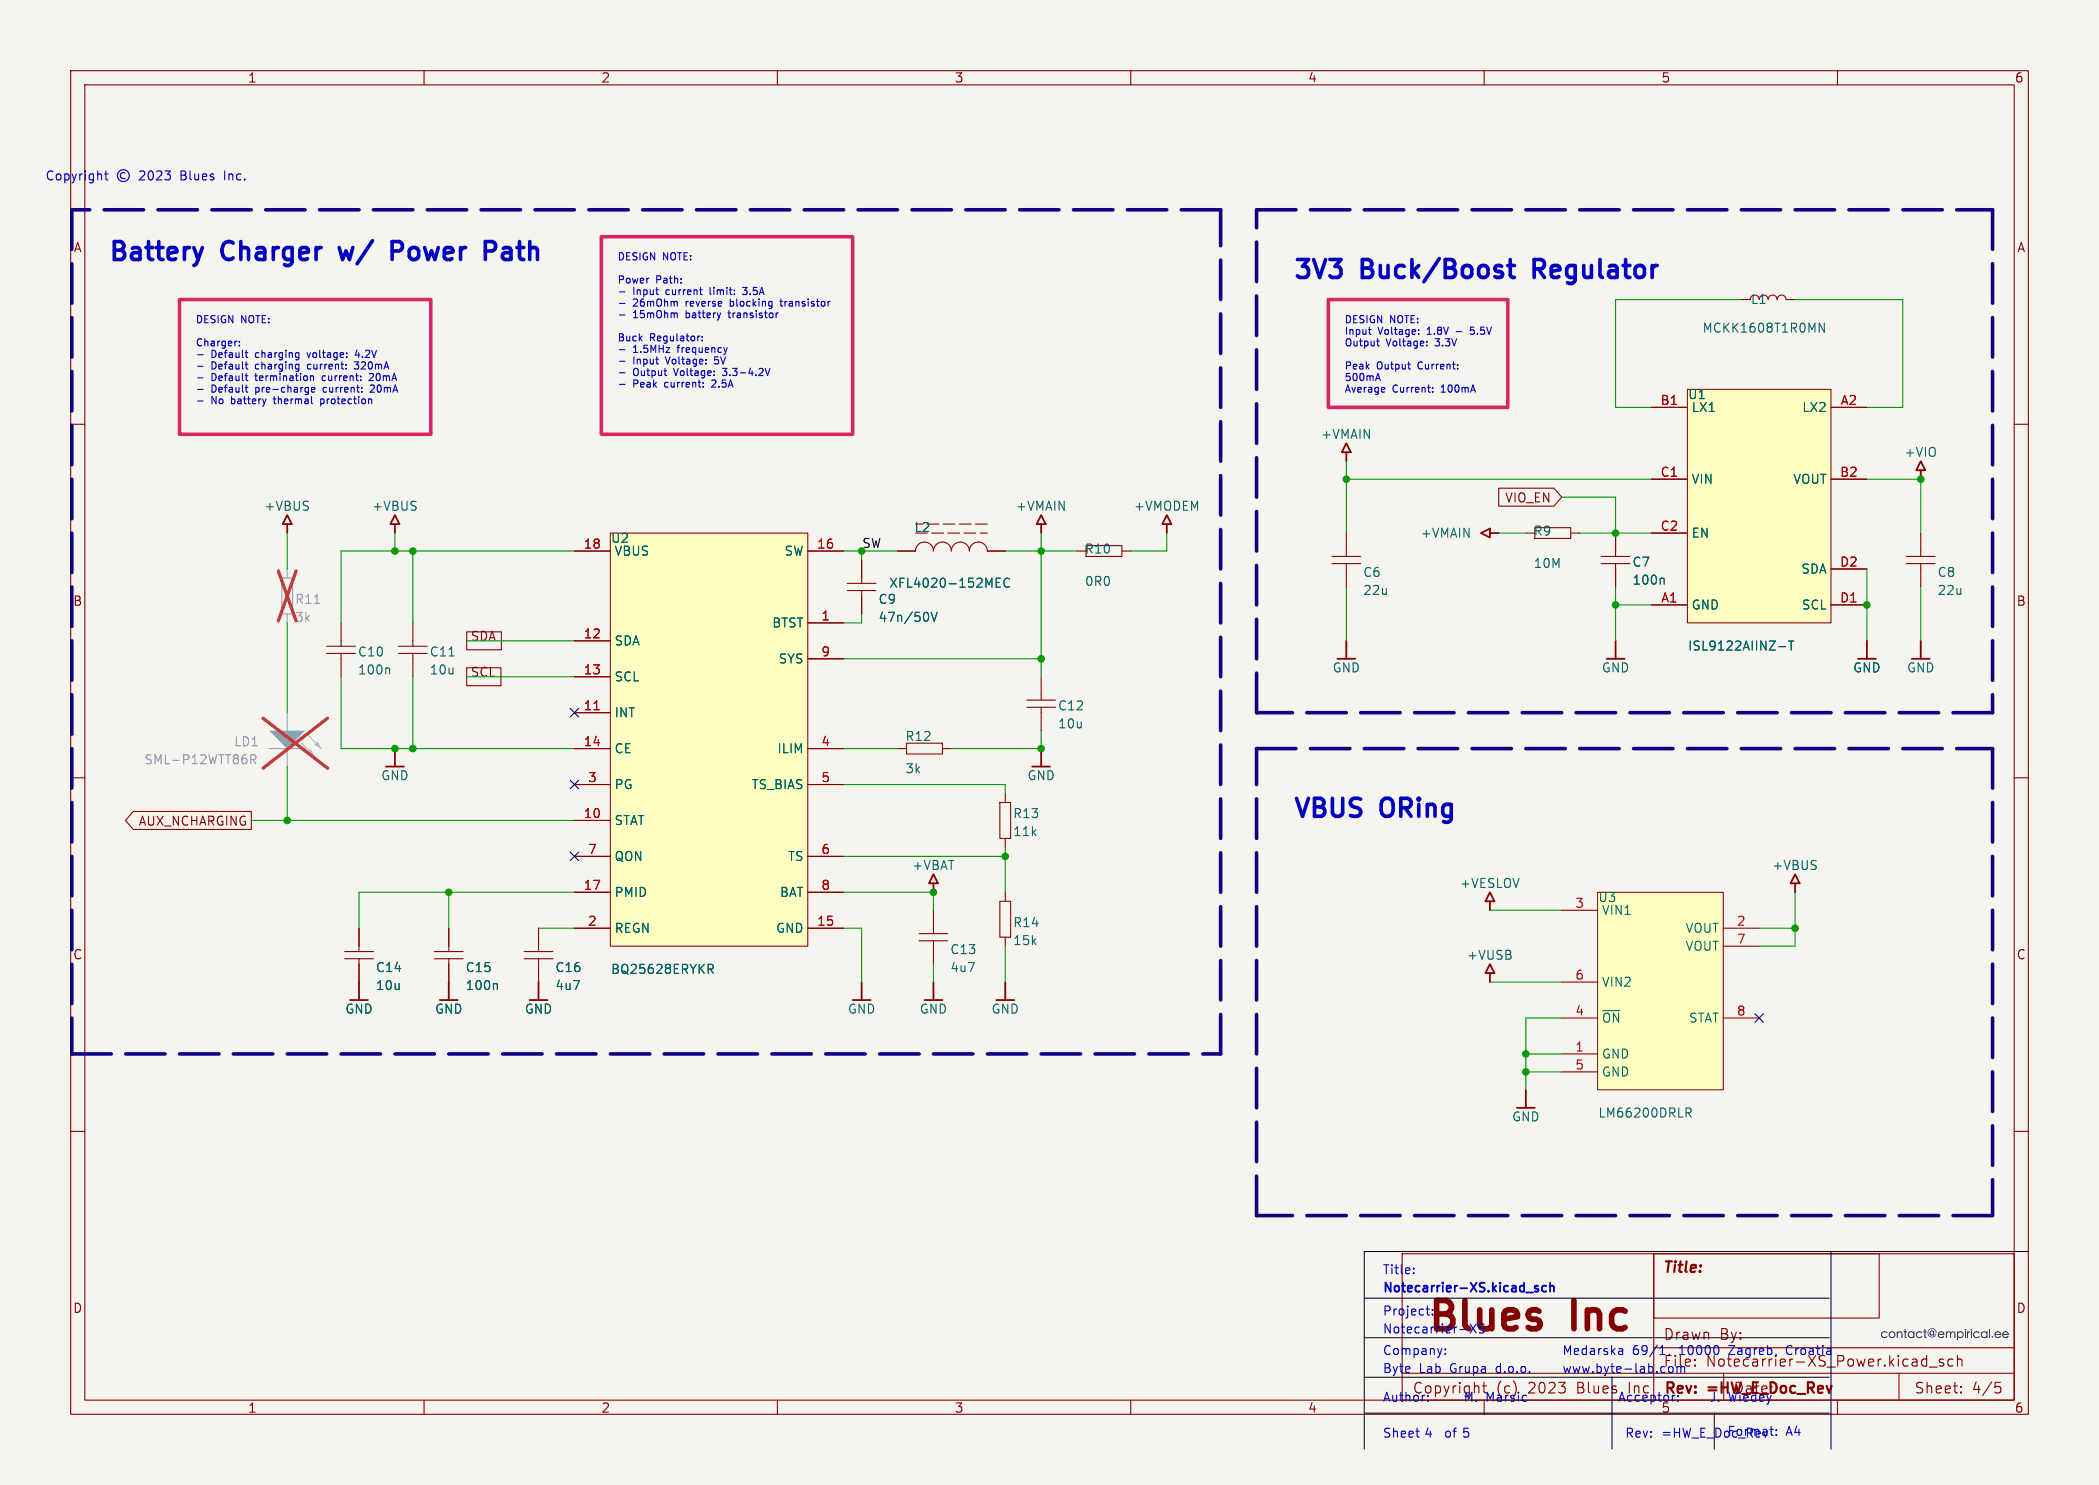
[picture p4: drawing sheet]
<svg xmlns="http://www.w3.org/2000/svg" width="297mm" height="210mm" viewBox="0 0 297 210" stroke-linecap="round" stroke-linejoin="round" font-family="sans-serif">
<path d="M0 0h297v210h-297z" fill="#f5f4ef" stroke="#f5f4ef" stroke-width=".14"/>
<g fill="none" stroke="#840000" stroke-width=".15">
<path d="M10 10h277v190h-277zM12 12h273v186h-273zM60 10v2M110 10v2M160 10v2M210 10v2M260 10v2M10 60h2M285 60h2M10 110h2M285 110h2M10 160h2"/>
<path d="M198.4 177.3h86.6v20.7h-86.6zM285 160h2M60 198v2M110 198v2M160 198v2M198.4 194.2h86.6M210 198v2M239.8 192.3v.1M239.8 193.1h.1l-.1 .1M239.8 193.1v.1M239.9 192.3l-.1 .1M260 198v2"/>
<path d="M273 193.3h1.1M275 192.3l-.4-.1-.2 .2 .1 .2 .5 .2v.1v.2l-.2 .1-.4-.1M276.3 192.3l-.4-.1-.3 .3v.4l.2 .2 .1 .1 .4-.1M277 192.3a.37 .37 0 0 1 .6 .1v.8M277 191.7v1.5M277.5 196.9v.1M277.5 196.9h-.1l.1 .1M277.5 196.1v.1M277.5 196.1h-.1l.1 .1M282.3 195.5h.7M282.5 196.1h.3l.3 .3v.3l-.1 .2-.5 .1"/>
</g>
<g fill="#281c2d">
<path d="M282.3 188.4a.47 .47 0 0 1 .6-.1 .47 .47 0 0 1 .3 .5h-.8v.2a.35 .35 0 0 0 .6-.1h.1a.48 .48 0 0 1-.6 .3 .48 .48 0 0 1-.3-.6h.8a.32 .32 0 0 0-.3-.2 .32 .32 0 0 0-.3 .2h-.2z"/>
<path d="M283.4 188.4a.47 .47 0 0 1 .6-.1 .47 .47 0 0 1 .2 .5h-.8l.1 .2a.35 .35 0 0 0 .6-.1h.1a.48 .48 0 0 1-.6 .3 .48 .48 0 0 1-.3-.6h.8a.32 .32 0 0 0-.3-.2 .32 .32 0 0 0-.3 .2h-.2z"/>
</g>
<path d="M74.2 135.6h4M74.2 134.6h4M76.2 131.3v3.3M76.2 135.6v3.3M234 177.3h31.9v9.1h-31.9zM234 177.3v20.7M209.8 196h.5M210 195.5v1.3M234 190.6h51M243.9 194.2v3.8M268.7 194.2v3.8" fill="none" stroke="#840000" stroke-width=".15"/>
<path d="M226.1 126.2h17.7v27.9h-17.7z" fill="#ffffc2"/>
<path d="M226.1 126.2h17.7v27.9h-17.7z" fill="none" stroke="#800000" stroke-width=".14"/>
<g fill="none" stroke="#840000" stroke-width=".15">
<path d="M141.5 113.5h1.5v5.1h-1.5zM142.2 112.2v1.3M142.2 118.6v1.2M61.5 135.6h4M61.5 134.6h4M63.5 131.3v3.3M63.5 135.6v3.3M130 133h4.1M130 132h4.1M132.1 128.7v3.3M132.1 133v3.3M141.5 127.5h1.5v5h-1.5z"/>
<path d="M142.2 126.2v1.3M142.2 132.5v1.3M221 138.9h5.1M221 128.7h5.1M243.8 133.8h5.1M243.8 131.3h5.1M221 151.6h5.1M221 149h5.1M221 144h5.1M243.8 144h5.1"/>
</g>
<path d="M70.2 139.1l.2 .2v.6M238.6 156.7h.5l.2 .2-.1 .4-.6 .1M238.9 157.4l.4 .6" fill="none" stroke="#006464" stroke-width=".15"/>
<g fill="none" stroke="#840000" stroke-width=".25">
<path d="M40.6 72.8l.7 1.3h-1.3zM40.6 74.1v1.3M54.6 108.4h2.5M55.9 105.9v2.5M76.2 138.9v2.5M121.9 138.9v2.5M132.1 123.6l.6 1.3h-1.3zM132.1 124.9v1.3M132.1 138.9v2.5M142.2 138.9v2.5M254 123.6l.6 1.3h-1.2zM254 124.9v1.3"/>
<path d="M74.9 141.4h2.6M120.6 141.4h2.6M130.8 141.4h2.5M141 141.4h2.5"/>
</g>
<path d="M86.4 75.4h27.9v58.4h-27.9z" fill="#ffffc2"/>
<path d="M86.4 75.4h27.9v58.4h-27.9z" fill="none" stroke="#800000" stroke-width=".14"/>
<g fill="none" stroke="#840000" stroke-width=".15">
<path d="M81.3 77.9h5.1M114.3 77.9h5.1M121.9 79.2v3.3M127 77.9h2.5a1.27 1.27 0 0 1 1.3-1.2 1.27 1.27 0 0 1 1.3 1.2 1.27 1.27 0 0 1 1.3-1.2 1.27 1.27 0 0 1 1.2 1.2 1.27 1.27 0 0 1 1.3-1.2 1.27 1.27 0 0 1 1.3 1.2 1.27 1.27 0 0 1 1.2-1.2 1.27 1.27 0 0 1 1.3 1.2h2.5M188.5 78.7h4M188.5 79.7h4M190.5 75.4v3.3M190.5 79.7v3.3M226.6 78.7h4M226.6 79.7h4M228.6 75.4v3.3M228.6 79.7v3.3"/>
<path d="M269.7 78.7h4.1M269.7 79.7h4.1M271.8 75.4v3.3M271.8 79.7v3.3M56.4 91.4h4.1M56.4 92.4h4.1M58.4 88.1v3.3M58.4 92.4v3.3M81.3 95.7h5.1M81.3 90.6h5.1M114.3 93.2h5.1M114.3 88.1h5.1"/>
<path d="M119.9 83.5h4.1M119.9 82.5h4.1M121.9 83.5v3.3M81.3 116h5.1M81.3 110.9h5.1M81.3 105.9h5.1M81.3 100.8h5.1M114.3 110.9h5.1M114.3 105.9h5.1M127 105.9h1.3M128.3 105.1h5v1.5h-5zM133.3 105.9h1.3"/>
<path d="M81.3 131.3h5.1M81.3 126.2h5.1M81.3 121.1h5.1M114.3 131.3h5.1M114.3 126.2h5.1M114.3 121.1h5.1"/>
</g>
<path d="M84.1 100.4h.7" fill="none" stroke="#a90000" stroke-width=".15"/>
<path d="M63.5 92.8h.8M131.3 86.8v.8M131.8 86.6l.4 1.3 .4-1.3M141 82.4h.4M141.6 81.8h-.6v1.2h.6M142.8 81.9a.51 .51 0 0 0-.6 0 .51 .51 0 0 0-.2 .6 .48 .48 0 0 0 .3 .5 .48 .48 0 0 0 .5-.1M235.3 81.8l.2 .1v.7M100.2 136.4h.5l.2 .2-.1 .4h-.6M100.5 137l.4 .7" fill="none" stroke="#006464" stroke-width=".15"/>
<path d="M129.5 75.4h10.2M139.7 74.1h-10.2" fill="none" stroke="#840000" stroke-width=".15" stroke-dasharray="1.7 .6"/>
<g fill="none" stroke="#840000" stroke-width=".25">
<path d="M55.9 72.8l.6 1.3h-1.3zM55.9 74.1v1.3M190.5 62.7l.6 1.3h-1.2zM190.5 64v1.2M271.8 65.2l.6 1.3h-1.3zM271.8 66.5v1.3M189.2 93.2h2.6M190.5 90.6v2.6M227.3 93.2h2.6M228.6 90.6v2.6M262.9 93.2h2.5M264.2 90.6v2.6"/>
<path d="M270.5 93.2h2.5M271.8 90.6v2.6"/>
</g>
<path d="M238.8 55.1h20.3v33h-20.3z" fill="#ffffc2"/>
<path d="M238.8 55.1h20.3v33h-20.3z" fill="none" stroke="#800000" stroke-width=".14"/>
<g fill="none" stroke="#840000" stroke-width=".15">
<path d="M233.7 57.6h5.1M246.4 42.4h1.2M248.9 42.4a.63 .63 0 0 1 .7-.7 .63 .63 0 0 1 .6 .7 .63 .63 0 0 1 .6-.7 .63 .63 0 0 1 .7 .7 .63 .63 0 0 1 .6-.7 .63 .63 0 0 1 .6 .7h1.3M259.1 57.6h5.1M215.9 75.4h1.3M217.2 74.6h5v1.5h-5zM222.2 75.4h1.3M233.7 75.4h5.1M233.7 67.8h5.1M259.1 67.8h5.1M233.7 85.5h5.1M259.1 85.5h5.1"/>
<path d="M259.1 80.5h5.1"/>
</g>
<path d="M258.1 45.7v1.3l-.7-1.3v1.3M251.7 91.4h1M253.1 90.7h.7M253.4 90.7v1.2" fill="none" stroke="#006464" stroke-width=".15"/>
<path d="M209.5 75.4l1.3-.6v1.2zM210.8 75.4h1.3M50.8 138.9v2.5M63.5 138.9v2.5M210.8 126.2l.7 1.3h-1.3zM210.8 136.3l.7 1.3h-1.3zM210.8 127.5v1.2M210.8 137.6v1.3M49.5 141.4h2.6M62.2 141.4h2.6M214.6 156.7h2.6M215.9 154.1v2.6" fill="none" stroke="#840000" stroke-width=".25"/>
<path d="M39.9 81.7h1.5v5.1h-1.5zM40.6 80.5v1.2M40.6 86.8v1.3" fill="none" stroke="#9c9b98" stroke-width=".15"/>
<path d="M44.5 85.3h.7" fill="none" stroke="#939391" stroke-width=".15"/>
<path d="M39.4 80.7l2.5 7.1M41.9 80.7l-2.5 7.1" fill="none" stroke="#e12e31" stroke-width=".46"/>
<path d="M38.1 103.3h5.1l-2.6 2.6z" fill="#9c9b98"/>
<path d="M42.7 105.1l1.7 1.8M43.7 104.1l1.8 1.8" fill="none" stroke="#babab7" stroke-width=".15"/>
<path d="M38.1 105.9h5.1" fill="none" stroke="#9c9b98" stroke-width=".15"/>
<g fill="#babab7">
<path d="M43.4 106.4l.5-.5 .5 1z"/>
<path d="M44.4 105.4l.6-.5 .5 1z"/>
</g>
<path d="M40.6 100.8v2.5M40.6 105.9v2.5" fill="none" stroke="#9c9b98" stroke-width=".15"/>
<path d="M35.5 107.4l.6-.1 .1-.1v-.3l-.2-.2h-.5v1.3M35.8 107.4l.4 .6" fill="none" stroke="#939391" stroke-width=".15"/>
<path d="M37.2 101.6l9.1 7M46.3 101.6l-9.1 7" fill="none" stroke="#e12e31" stroke-width=".46"/>
<g fill="none" stroke="#840000" stroke-width=".15">
<path d="M233.7 57.6h5.1M259.1 57.6h5.1M81.3 77.9h5.1M114.3 77.9h5.1M121.9 79.2v2.5M127 77.9h2.5M139.7 77.9h2.5M152.4 77.9h1.3M153.7 77.2h5v1.5h-5zM158.7 77.9h1.3M212.1 69h7.8l1.1 1.3-1.1 1.3h-7.8zM228.6 75.4v2.5"/>
<path d="M233.7 75.4h5.1M233.7 67.8h5.1M259.1 67.8h5.1M46.2 91.4h4.1M46.2 92.4h4.1M48.3 88.1v3.3M48.3 92.4v3.3M66 89.4h4.9v2.5h-4.9zM66 94.4h4.9v2.6h-4.9zM81.3 95.7h5.1M81.3 90.6h5.1M114.3 93.2h5.1"/>
<path d="M114.3 88.1h5.1M121.9 84.3v2.5M145.3 99h4.1M147.3 95.7v3.3M228.6 80.5v2.5M233.7 85.5h5.1M259.1 85.5h5.1M259.1 80.5h5.1M18.9 114.8h16.7v2.5h-16.7l-1.1-1.3zM81.3 116h5.1M81.3 110.9h5.1M81.3 105.9h5.1"/>
<path d="M81.3 100.8h5.1M114.3 110.9h5.1M114.3 105.9h5.1M145.3 100h4.1M147.3 100v3.3M48.8 135.6h4M48.8 134.6h4M50.8 131.3v3.3M50.8 135.6v3.3M63.5 131.3v2.5M63.5 136.3v2.6M76.2 131.3v2.5"/>
<path d="M76.2 136.3v2.6M81.3 131.3h5.1M81.3 126.2h5.1M81.3 121.1h5.1M114.3 131.3h5.1M114.3 126.2h5.1M114.3 121.1h5.1"/>
</g>
<g fill="none" stroke="#006464" stroke-width=".15">
<path d="M55 94.5l.1 .1v.7M131.3 86.8v.8M131.8 86.6l.4 1.3 .4-1.3M141 82.4h.4M141.6 81.8h-.6v1.2h.6M142.8 81.9a.51 .51 0 0 0-.6 0 .51 .51 0 0 0-.2 .6 .48 .48 0 0 0 .3 .5 .48 .48 0 0 0 .5-.1M235.3 81.8l.2 .1v.7M251.7 91.4h1M253.1 90.7h.7M253.4 90.7v1.2M70.2 139.1l.2 .2v.6M100.2 136.4h.5l.2 .2-.1 .4h-.6"/>
<path d="M100.5 137l.4 .7"/>
</g>
<path d="M147.3 72.8l.7 1.3h-1.3zM147.3 74.1v1.3M165.1 72.8l.6 1.3h-1.2zM165.1 74.1v1.3M146 108.4h2.6M147.3 105.9v2.5" fill="none" stroke="#840000" stroke-width=".25"/>
<path d="M259.1 177v27.9M287 177h-94v27.9M193 183.6h65.8M193 194.8h65.8M193 189.2h65.8M193 199.8h65.8M228.1 194.8v10.1M242.6 199.8v5.1" fill="none" stroke="#000" stroke-width=".14"/>
<path d="M10.2 29.7v119.3M172.7 29.7h-162.5M177.8 29.7h104.1M281.9 29.7v71.1M177.8 100.8v-71.1M177.8 105.9h104.1M281.9 105.9v66M281.9 100.8h-104.1M10.2 149h162.5M172.7 149v-119.3M177.8 171.9v-66M281.9 171.9h-104.1" fill="none" stroke="#11037f" stroke-width=".51" stroke-dasharray="5.6 2"/>
<g fill="none" stroke="#009600" stroke-width=".15">
<path d="M246.4 42.4h-17.8v15.2h5.1M254 42.4h15.2v15.2h-5M40.6 75.4v5.1M55.9 75.4v2.5M58.4 77.9v10.2M81.3 77.9h-33v10.2M119.4 77.9h7.6M121.9 77.9v1.3M142.2 77.9h10.2M147.3 75.4v20.3M165.1 75.4v2.5h-5.1M190.5 67.8h43.2"/>
<path d="M190.5 65.2v10.2M212.1 75.4h3.8M221 70.3h7.6v5.1M223.5 75.4h10.2M264.2 67.8h7.6v7.6M40.6 88.1v12.7M48.3 95.7v10.2h33M58.4 95.7v10.2M66 95.7h15.3M66 90.6h15.3M119.4 93.2h27.9M121.9 86.8v1.3h-2.5"/>
<path d="M190.5 83v7.6M228.6 83v7.6M228.6 85.5h5.1M264.2 80.5v10.1M271.8 83v7.6M35.6 116h45.7M40.6 108.4v7.6M119.4 105.9h7.6M119.4 110.9h22.8v1.3M142.2 119.8v6.4M147.3 103.3v2.6h-12.7M63.5 126.2v5.1"/>
<path d="M76.2 131.3h5.1M81.3 126.2h-30.5v5.1M119.4 126.2h12.7v2.5M119.4 131.3h2.5v7.6M119.4 121.1h22.8M132.1 136.3v2.6M142.2 133.8v5.1M210.8 138.9h10.2M210.8 128.7h10.2M248.9 131.3h5.1M254 126.2v7.6h-5.1M215.9 151.6h5.1"/>
<path d="M215.9 149h5.1M221 144h-5.1v10.1"/>
</g>
<path d="M80.7 100.2l1.2 1.2M80.7 110.3l1.2 1.3M81.9 100.2l-1.2 1.2M81.9 110.3l-1.2 1.3M80.7 120.5l1.2 1.2M81.9 120.5l-1.2 1.2M248.3 143.4l1.2 1.2M249.5 143.4l-1.2 1.2" fill="none" stroke="#000084" stroke-width=".15"/>
<g fill="none" stroke="#0000c2" stroke-width=".15">
<path d="M14.8 24.6h.5M15 24.2v1.1v.1h.3M17.7 24.5a.44 .44 0 0 0-.7 .3 .44 .44 0 0 0 .7 .4M19.8 24.3l.1-.1h.3l.2 .1 .1 .2-.1 .2-.7 .7h.8M21.1 24.2h.2a.69 .69 0 0 1 .3 1.1l-.2 .1a.69 .69 0 0 1-.3-1.1zM22.2 24.3l.2-.1h.3l.1 .1 .1 .2-.1 .2-.7 .7h.8M23.3 24.2h.8l-.4 .5 .3 .1v.5l-.1 .1h-.4l-.2-.1M28 50.2h.7M28 51.8h.7M28 53.4h.7M28 55.1h.7M28 56.7h.7"/>
<path d="M33.4 48.2h.1M33.9 48.8v.1M33.9 48.3v.1M34.7 49.9h.4M34.7 51.5h.4M34.7 53.1h.4M34.7 54.8h.4M34.8 50.4l.3 .2M34.8 52l.3 .2M34.8 53.7l.3 .1M34.8 55.3l.3 .2M42.2 49.9h.1"/>
<path d="M42.2 51.5l.1 .1M42.3 49.9v.8l-.1 .1M42.3 51.5v.8l-.1 .2M42.3 50.5l-.1 .1M42.3 52.1l-.1 .1M43.4 49.9l.3 .7M43.5 51.7v.4M43.5 54.8h.1M43.6 54.8v.9M43.6 55.4l-.1 .1M43.9 53.2l.2-.1 .2 .1 .1 .6M43.9 53.1v.7"/>
<path d="M44.1 55.1l.5-.1-.1-.2h-.3l-.1 .1v.5h.4M45.4 56.4v1M45.4 57l.3 .1M45.6 53.2v.5M45.7 56.4l-.3 .1M45.8 54.9v.5M50.1 52.1l.5 .1M50.1 51.2h.7l-.4 .4h.2M50.5 49.5l-.2 .7h.6M52.5 54.4l-.1 .1M52.8 53.2l-.6 .6h.6M52.9 54.9l-.6 .6h.7"/>
<path d="M87.7 41.3h.7M87.7 42.9h.7M87.7 44.5h.7M87.7 49.5h.7M87.7 51.1h.7M87.7 52.7h.7M87.7 54.4h.7M93.9 52.4h.4M94.2 53.1h.1M95.8 42.7v.6M95.8 44.3v.6M99 41h.4"/>
<path d="M99 47.5l-.2 .1M99.3 41.7h.1M99.4 48.1v.1M99.4 47.6v.1M99.5 54.7h.1M100.5 40.6v1M101.1 51.4h.1M101.2 54.2l-.5 .5h.6M102.2 53l.2 .1M102.9 49.2l-.2 .6M103 44.3h.4M103.3 42.3v1"/>
<path d="M103.3 43.3h.1M103.4 42.6l-.1 .1M105.1 41.6l.4 .1M105.1 40.6h.6l-.3 .4h.1M108.3 52.1l.3 1 .3-1M110.1 44.3l-.2 .1M110.3 42.6h.4M110.5 42.3v.9l.2 .1M193.6 46.6h.4M193.8 47.1l.2 .2M194.7 53.5h.5M194.9 47.9v.9l.3 .1"/>
<path d="M195 52.8l.3 1M195.8 54.8l.1 .2-.4 .1M195.9 55.4l-.1 .1M199.2 51.5h.4M199.5 52.2h.1M200.7 47.2v.1M200.7 46.7h.1M201.9 48.8v.1M201.9 48.3v.1M202.7 55.4v.1M202.7 54.8v.1M206.1 46.9h.7"/>
<path d="M208 47.2l.4 .1M208.6 46.3h-.5l-.1 .4h.4M200 179.3v.2M200 180v.1M204.5 191.4v.2M229.6 190.9v.7M229.6 191.5l-.4 .1M243.2 190.8v.5M250.4 202.1h.5M250.8 203h.1M251.3 202.9v.1M251.3 202.2v.1"/>
<circle cx="17.5" cy="24.8" r=".85"/>
</g>
<path d="M28.6 35l-.6 1.7M48 35l.5 1.7M56.7 34.3l-.2-.1h-1v2.5M56.7 35.4l-.2 .1h-1M68.7 34.2h.9a.69 .69 0 0 1 .5 .6 .69 .69 0 0 1-.5 .7h-.9M213.3 37.5h1M213.7 36.7v2.2l.1 .2 .5 .1M217.1 38h.9M218 36.7h-.9v2.5" fill="none" stroke="#0000c2" stroke-width=".51"/>
<path d="M217.3 182.2l.3 .1 .1 .2-.2 .2h-.2M217.3 181.8l.3 .1M218.8 181.9l-.4-.1-.2 .3v.3l.1 .2h.5M219.3 181.9l.2-.1 .3 .1 .1 .8M219.3 181.4v1.3" fill="none" stroke="#0000c2" stroke-width=".25"/>
<path d="M85.1 33.5h35.5v27.9h-35.5zM25.4 42.4h35.6v19h-35.6zM188 42.4h25.4v15.2h-25.4z" fill="none" stroke="#da2467" stroke-width=".51"/>
<path d="M84.1 100.4h.7" fill="none" stroke="#a90000" stroke-width=".15"/>
<g fill="#009600" stroke="#009600" stroke-width=".15">
<circle cx="215.9" cy="151.6" r=".46"/>
<circle cx="147.3" cy="105.9" r=".46"/>
<circle cx="132.1" cy="126.2" r=".46"/>
<circle cx="142.2" cy="121.1" r=".46"/>
<circle cx="215.9" cy="149" r=".46"/>
<circle cx="40.6" cy="116" r=".46"/>
<circle cx="63.5" cy="126.2" r=".46"/>
<circle cx="147.3" cy="77.9" r=".46"/>
<circle cx="190.5" cy="67.8" r=".46"/>
<circle cx="147.3" cy="93.2" r=".46"/>
<circle cx="271.8" cy="67.8" r=".46"/>
<circle cx="264.2" cy="85.5" r=".46"/>
<circle cx="254" cy="131.3" r=".46"/>
<circle cx="228.6" cy="75.4" r=".46"/>
<circle cx="121.9" cy="77.9" r=".46"/>
<circle cx="228.6" cy="85.5" r=".46"/>
<circle cx="58.4" cy="105.9" r=".46"/>
<circle cx="55.9" cy="105.9" r=".46"/>
<circle cx="58.4" cy="77.9" r=".46"/>
<circle cx="55.9" cy="77.9" r=".46"/>
</g>
<g font-size="5.6" fill="#0000c2">
<text x="201.8" y="189.3">Blues</text>
<text x="222.8" y="189.3">Inc</text>
</g>
<g font-size="3.5" fill="#0000c2">
<text x="15.2" y="37">Battery</text>
<text x="31.6" y="37">Charger</text>
<text x="49.3" y="37">w/</text>
<text x="57.6" y="37">Power</text>
<text x="71.8" y="37">Path</text>
<text x="182.9" y="39.6">3V3</text>
<text x="192.8" y="39.6">Buck/Boost</text>
<text x="218.2" y="39.6">Regulator</text>
<text x="182.9" y="115.8">VBUS</text>
<text x="195.6" y="115.8">ORing</text>
</g>
<g font-size="2.1" fill="#840000">
<text x="235.2" y="180.4">Title:</text>
<text x="235.3" y="189.7">Drawn</text>
<text x="216.3" y="197.3">2023</text>
<text x="223.3" y="197.3">Blues</text>
<text x="241.4" y="193.5">Notecarrier-XS_Power.kicad_sch</text>
<text x="241.8" y="197.5">=HW_E_Doc_Rev</text>
<text x="270.8" y="197.3">Sheet:</text>
<text x="279" y="197.3">4/5</text>
</g>
<g font-size="2.1" fill="#0000c2">
<text x="243.3" y="189.7">By:</text>
<text x="199.8" y="197.3">Copyright</text>
<text x="211.7" y="197.3">(c)</text>
<text x="230.7" y="197.3">Inc</text>
<text x="235.3" y="193.5">File:</text>
<text x="235.4" y="197.5">Rev:</text>
<text x="245.2" y="197.3">Date:</text>
</g>
<g font-size="1.8" fill="#840000">
<text x="35" y="11.9">1</text>
<text x="85" y="11.9">2</text>
<text x="135" y="11.9">3</text>
<text x="185" y="11.9">4</text>
<text x="235" y="11.9">5</text>
<text x="285" y="11.9">6</text>
<text x="10.3" y="35.9">A</text>
<text x="285.3" y="35.9">A</text>
<text x="212.9" y="71.3">VIO_EN</text>
<text x="10.3" y="85.9">B</text>
<text x="285.3" y="85.9">B</text>
<text x="66.5" y="90.7">SDA</text>
<text x="66.5" y="95.8">SCL</text>
<text x="19.5" y="117">AUX_NCHARGING</text>
<text x="10.3" y="135.9">C</text>
<text x="285.3" y="135.9">C</text>
<text x="10.3" y="185.9">D</text>
<text x="285.3" y="185.9">D</text>
<text x="35" y="200">1</text>
<text x="85" y="200">2</text>
<text x="135" y="200">3</text>
<text x="185" y="200">4</text>
<text x="285" y="200">6</text>
</g>
<g font-size="1.8" fill="#0000c2">
<text x="6.3" y="25.6">Copyright</text>
<text x="25.8" y="25.6">Blues</text>
<text x="32.2" y="25.6">Inc.</text>
<text x="195.6" y="180.3">Title:</text>
<text x="195.6" y="182.8">Notecarrier-XS.kicad_sch</text>
<text x="195.6" y="188.7">Notecarrier-XS</text>
<text x="195.6" y="186.1">Project:</text>
<text x="195.6" y="191.7">Company:</text>
<text x="221" y="191.7">Medarska</text>
<text x="231" y="191.7">69/1,</text>
<text x="237.7" y="191.7">10000</text>
<text x="244.9" y="191.7">Zagreb,</text>
<text x="253.2" y="191.7">Croatia</text>
<text x="195.6" y="194.3">Byte</text>
<text x="200.8" y="194.3">Lab</text>
<text x="205.3" y="194.3">Grupa</text>
<text x="212" y="194.3">d.o.o.</text>
<text x="221" y="194.3">www.byte-lab.com</text>
<text x="195.6" y="198.3">Author:</text>
<text x="195.6" y="203.4">Sheet 4</text>
<text x="204.2" y="203.4">of 5</text>
<text x="207" y="198.3">M.</text>
<text x="210.2" y="198.3">Marsic</text>
<text x="228.9" y="198.3">Acceptor:</text>
<text x="229.9" y="203.4">Rev:</text>
<text x="234.9" y="203.4">=HW_E_Doc_Rev</text>
<text x="235" y="200">5</text>
<text x="241.8" y="198.3">J.</text>
<text x="244.3" y="203.2">Format:</text>
<text x="244.6" y="198.3">Wiedey</text>
<text x="252.7" y="203.2">A4</text>
</g>
<g font-size="1.8" fill="#006464">
<text x="240.8" y="47.3">MCKK1608T1R0MN</text>
<text x="247.7" y="43.2">L1</text>
<text x="238.8" y="56.7">U1</text>
<text x="239.3" y="58.5">LX1</text>
<text x="254.9" y="58.5">LX2</text>
<text x="186.8" y="62.3">+VMAIN</text>
<text x="269.4" y="64.8">+VIO</text>
<text x="239.3" y="68.6">VIN</text>
<text x="253.7" y="68.6">VOUT</text>
<text x="37.3" y="72.4">+VBUS</text>
<text x="52.5" y="72.4">+VBUS</text>
<text x="86.4" y="77">U2</text>
<text x="129.3" y="75.5">L2</text>
<text x="143.7" y="72.4">+VMAIN</text>
<text x="160.3" y="72.4">+VMODEM</text>
<text x="200.9" y="76.3">+VMAIN</text>
<text x="216.9" y="76">R9</text>
<text x="239.3" y="76.3">EN</text>
<text x="86.9" y="78.8">VBUS</text>
<text x="110.9" y="78.8">SW</text>
<text x="125.7" y="83.3">XFL4020-152MEC</text>
<text x="153.4" y="78.5">R10</text>
<text x="153.4" y="83.1">0R0</text>
<text x="192.8" y="81.8">C6</text>
<text x="216.9" y="80.5">10M</text>
<text x="230.9" y="80.4">C7</text>
<text x="230.9" y="82.9">100n</text>
<text x="254.8" y="81.3">SDA</text>
<text x="274.1" y="81.8">C8</text>
<text x="109.2" y="89">BTST</text>
<text x="124.2" y="85.6">C9</text>
<text x="124.2" y="88.2">47n/50V</text>
<text x="192.8" y="84.3">22u</text>
<text x="239.3" y="86.4">GND</text>
<text x="254.9" y="86.4">SCL</text>
<text x="274.1" y="84.3">22u</text>
<text x="50.6" y="95.6">100n</text>
<text x="50.6" y="93.1">C10</text>
<text x="60.7" y="93.1">C11</text>
<text x="60.7" y="95.6">10u</text>
<text x="86.9" y="91.5">SDA</text>
<text x="110.1" y="94">SYS</text>
<text x="188.5" y="95.3">GND</text>
<text x="226.6" y="95.3">GND</text>
<text x="238.8" y="92.2">ISL9122AIINZ-T</text>
<text x="262.1" y="95.3">GND</text>
<text x="269.7" y="95.3">GND</text>
<text x="86.9" y="101.7">INT</text>
<text x="86.9" y="96.6">SCL</text>
<text x="149.6" y="100.7">C12</text>
<text x="86.9" y="106.7">CE</text>
<text x="109.9" y="106.7">ILIM</text>
<text x="128" y="105">R12</text>
<text x="149.6" y="103.2">10u</text>
<text x="53.8" y="110.5">GND</text>
<text x="86.9" y="111.8">PG</text>
<text x="106.3" y="111.8">TS_BIAS</text>
<text x="128" y="109.6">3k</text>
<text x="145.3" y="110.5">GND</text>
<text x="86.9" y="116.9">STAT</text>
<text x="143.3" y="118.5">11k</text>
<text x="143.3" y="115.9">R13</text>
<text x="86.9" y="122">QON</text>
<text x="111.4" y="122">TS</text>
<text x="129" y="123.2">+VBAT</text>
<text x="206.5" y="125.8">+VESLOV</text>
<text x="250.7" y="123.2">+VBUS</text>
<text x="86.9" y="127.1">PMID</text>
<text x="110.3" y="127.1">BAT</text>
<text x="143.3" y="131.3">R14</text>
<text x="226.1" y="127.8">U3</text>
<text x="226.6" y="129.6">VIN1</text>
<text x="53.1" y="137.7">C14</text>
<text x="65.8" y="137.7">C15</text>
<text x="78.5" y="137.7">C16</text>
<text x="86.4" y="137.9">BQ25628ERYKR</text>
<text x="86.9" y="132.1">REGN</text>
<text x="109.7" y="132.1">GND</text>
<text x="134.4" y="135.1">C13</text>
<text x="134.4" y="137.7">4u7</text>
<text x="143.3" y="133.9">15k</text>
<text x="207.5" y="135.9">+VUSB</text>
<text x="238.4" y="134.7">VOUT</text>
<text x="238.4" y="132.1">VOUT</text>
<text x="48.8" y="143.6">GND</text>
<text x="53.1" y="140.2">10u</text>
<text x="61.5" y="143.6">GND</text>
<text x="65.8" y="140.2">100n</text>
<text x="74.2" y="143.6">GND</text>
<text x="78.5" y="140.2">4u7</text>
<text x="119.9" y="143.6">GND</text>
<text x="130" y="143.6">GND</text>
<text x="140.2" y="143.6">GND</text>
<text x="226.6" y="139.8">VIN2</text>
<text x="226.6" y="149.9">GND</text>
<text x="226.6" y="144.8">~{ON}</text>
<text x="238.9" y="144.8">STAT</text>
<text x="226.6" y="152.5">GND</text>
<text x="213.9" y="158.8">GND</text>
<text x="226.1" y="158.3">LM66200DRLR</text>
</g>
<g font-size="1.8" fill="#a90000">
<text x="234.9" y="57.4">B1</text>
<text x="260.4" y="57.4">A2</text>
<text x="234.9" y="67.5">C1</text>
<text x="260.3" y="67.5">B2</text>
<text x="82.5" y="77.7">18</text>
<text x="115.5" y="77.7">16</text>
<text x="234.9" y="75.1">C2</text>
<text x="260.3" y="80.2">D2</text>
<text x="116.1" y="87.8">1</text>
<text x="235" y="85.3">A1</text>
<text x="260.3" y="85.3">D1</text>
<text x="82.5" y="95.5">13</text>
<text x="82.5" y="90.4">12</text>
<text x="116.1" y="92.9">9</text>
<text x="82.5" y="100.5">11</text>
<text x="82.5" y="105.6">14</text>
<text x="116.1" y="105.6">4</text>
<text x="83.1" y="110.7">3</text>
<text x="116.1" y="110.7">5</text>
<text x="82.5" y="115.8">10</text>
<text x="82.5" y="125.9">17</text>
<text x="83.1" y="120.9">7</text>
<text x="116.1" y="125.9">8</text>
<text x="116.1" y="120.9">6</text>
<text x="83.1" y="131">2</text>
<text x="115.5" y="131">15</text>
<text x="222.8" y="128.5">3</text>
<text x="245.7" y="131">2</text>
<text x="245.7" y="133.6">7</text>
<text x="222.8" y="143.7">4</text>
<text x="222.8" y="138.6">6</text>
<text x="245.7" y="143.7">8</text>
<text x="222.8" y="148.8">1</text>
<text x="222.8" y="151.3">5</text>
</g>
<text font-size="1.8" fill="#0f0f0f" x="121.9" y="77.6">SW</text>
<g font-size="1.8" fill="#939391">
<text x="41.7" y="85.6">R11</text>
<text x="41.7" y="88.2">3k</text>
<text x="33" y="105.8">LD1</text>
<text x="20.3" y="108.3">SML-P12WTT86R</text>
</g>
<text font-size="1.7" fill="#281c2d" x="266.1" y="189.7">contact@empirical.ee</text>
<g font-size="1.4" fill="#0000c2">
<text x="87.3" y="37.2">DESIGN</text>
<text x="87.3" y="40.4">Power</text>
<text x="92.8" y="40.4">Path:</text>
<text x="93.8" y="37.2">NOTE:</text>
<text x="27.6" y="46.1">DESIGN</text>
<text x="34.1" y="46.1">NOTE:</text>
<text x="89.6" y="42.1">Input</text>
<text x="89.6" y="43.7">26mOhm</text>
<text x="89.6" y="45.4">15mOhm</text>
<text x="94.4" y="42.1">current</text>
<text x="97.3" y="43.7">reverse</text>
<text x="97.3" y="45.4">battery</text>
<text x="100.9" y="42.1">limit:</text>
<text x="103.6" y="45.4">transistor</text>
<text x="103.8" y="43.7">blocking</text>
<text x="105.8" y="42.1">3.5A</text>
<text x="111.2" y="43.7">transistor</text>
<text x="190.2" y="46.1">DESIGN</text>
<text x="190.2" y="47.7">Input</text>
<text x="195" y="47.7">Voltage:</text>
<text x="196.7" y="46.1">NOTE:</text>
<text x="202.2" y="47.7">1.8V</text>
<text x="208.8" y="47.7">5.5V</text>
<text x="27.6" y="49.3">Charger:</text>
<text x="29.9" y="51">Default</text>
<text x="29.9" y="52.6">Default</text>
<text x="36.4" y="51">charging</text>
<text x="36.4" y="52.6">charging</text>
<text x="44" y="51">voltage:</text>
<text x="44" y="52.6">current:</text>
<text x="50.9" y="52.6">320mA</text>
<text x="51" y="51">4.2V</text>
<text x="87.3" y="48.6">Buck</text>
<text x="89.6" y="50.3">1.5MHz</text>
<text x="89.6" y="51.9">Input</text>
<text x="89.6" y="53.5">Output</text>
<text x="92" y="48.6">Regulator:</text>
<text x="94.4" y="51.9">Voltage:</text>
<text x="95.6" y="53.5">Voltage:</text>
<text x="96.1" y="50.3">frequency</text>
<text x="101.6" y="51.9">5V</text>
<text x="102.7" y="53.5">3.3-4.2V</text>
<text x="190.2" y="49.3">Output</text>
<text x="190.2" y="52.6">Peak</text>
<text x="194.8" y="52.6">Output</text>
<text x="196.2" y="49.3">Voltage:</text>
<text x="200.9" y="52.6">Current:</text>
<text x="203.3" y="49.3">3.3V</text>
<text x="29.9" y="54.2">Default</text>
<text x="29.9" y="55.9">Default</text>
<text x="29.9" y="57.5">No</text>
<text x="32.9" y="57.5">battery</text>
<text x="36.4" y="54.2">termination</text>
<text x="36.4" y="55.9">pre-charge</text>
<text x="39.2" y="57.5">thermal</text>
<text x="46" y="54.2">current:</text>
<text x="46.1" y="57.5">protection</text>
<text x="46.2" y="55.9">current:</text>
<text x="53" y="54.2">20mA</text>
<text x="53.1" y="55.9">20mA</text>
<text x="89.6" y="55.2">Peak</text>
<text x="94.3" y="55.2">current:</text>
<text x="101.2" y="55.2">2.5A</text>
<text x="190.2" y="54.2">500mA</text>
<text x="190.2" y="55.9">Average</text>
<text x="197.1" y="55.9">Current:</text>
<text x="204.1" y="55.9">100mA</text>
</g>
</svg>
